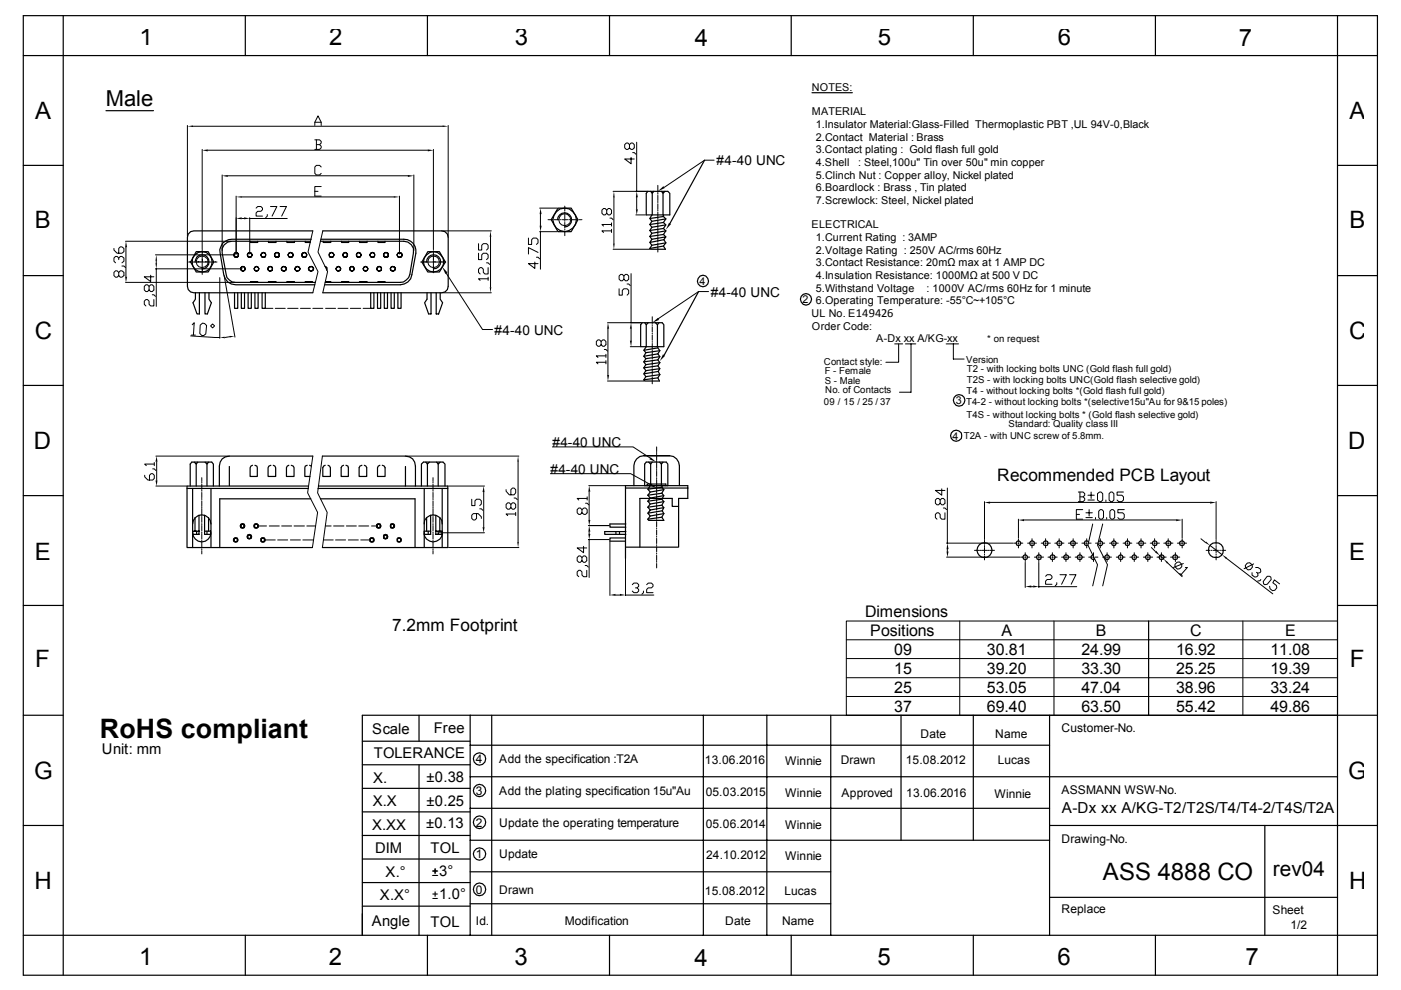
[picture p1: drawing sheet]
<svg xmlns="http://www.w3.org/2000/svg" width="297mm" height="210mm" viewBox="0 0 297 210" stroke-linecap="round" stroke-linejoin="round" font-family="sans-serif">
<g fill="none" stroke="#000" stroke-width=".25">
<path d="M4.9 3.3h287.1v203.5h-287.1zM4.9 11.8h287.1M13.4 3.3v203.5M52 3.3v8.5M90.6 3.3v8.5M129.2 3.3v8.5M167.8 3.3v8.5M172.2 19.7h8.5M206.4 3.3v8.5M245 3.3v8.5M283.6 3.3v203.5M4.9 35.1h8.5z"/>
<path d="M22.5 23.5h10M149.4 34l-7.4 13.4M283.6 35.1h8.4M4.9 58.4h8.5M41.3 55.6a1.49 1.49 0 0 1 1.5-1.6 1.49 1.49 0 0 1 1.5 1.5 1.49 1.49 0 0 1-1.4 1.5M41.6 53.4h2.5l1.2 2.2-1.2 2.1h-2.5l-1.2-2.1zM49.7 53.7l.4-.2 .3 .2 .2 .3-.2 .5h-.7l-.1-.5 .1-.3 .4-.2 .3 .2 .2 .3-.2 .5h-.7l-.1-.5zM52.6 53.7l.3-.2 .4 .2 .2 .3-.2 .5h-.7l-.2-.5 .2-.3 .3-.2 .4 .2 .2 .3-.2 .5h-.7l-.2-.5zM53.1 59.9v-.2h1.5v.2M53.1 51.2v.2h1.5v-.2M55.5 53.7l.3-.2 .4 .2v.8h-.7l-.2-.5 .2-.3 .3-.2 .4 .2 .1 .3-.1 .5h-.7l-.2-.5zM56.9 56.7l.4-.2 .4 .2v.6l-.4 .2-.4-.2-.1-.3 .1-.3 .4-.2 .4 .2 .1 .3-.1 .3-.4 .2-.4-.2-.1-.3z"/>
<path d="M56.9 59.9v-.2h1.6v.2M56.9 51.2v.2h1.6v-.2M58.4 53.7l.3-.2 .4 .2v.8h-.7l-.2-.5 .2-.3 .3-.2 .4 .2 .1 .3-.1 .5h-.7l-.2-.5zM59.8 56.7l.3-.2 .5 .2 .1 .3-.1 .3-.5 .2-.3-.2-.2-.3 .2-.3 .3-.2 .5 .2 .1 .3-.1 .3-.5 .2-.3-.2-.2-.3zM60.8 59.9v-.2h1.6v.2M60.8 51.2v.2h1.6v-.2M61.2 53.7l.4-.2 .4 .2 .2 .3-.2 .5h-.8l-.1-.5 .1-.3 .4-.2 .4 .2 .2 .3-.2 .5h-.8l-.1-.5zM62.7 56.7l.3-.2 .4 .2 .2 .3-.2 .3-.4 .2-.3-.2-.2-.3 .2-.3 .3-.2 .4 .2 .2 .3-.2 .3-.4 .2-.3-.2-.2-.3zM64.1 53.7l.4-.2 .4 .2 .2 .3-.2 .5h-.8l-.1-.5 .1-.3 .4-.2 .4 .2 .2 .3-.2 .5h-.8l-.1-.5zM64.7 59.9v-.2h1.5v.2M64.7 51.2v.2h1.1M65.6 56.7l.4-.2 .3 .2 .2 .3-.2 .3-.3 .2-.4-.2-.2-.3 .2-.3 .4-.2 .3 .2 .2 .3-.2 .3-.3 .2-.4-.2-.2-.3z"/>
<path d="M65.8 51.2h-16.7a2.06 2.06 0 0 0-2 2.4l.8 4.6a2.07 2.07 0 0 0 2.1 1.7h16.8M66 50.7h-16.9a2.41 2.41 0 0 0-2.4 3l.7 4.6a2.49 2.49 0 0 0 2.6 2.1h16.7M66.3 49h-25.2l-.7 .1-.5 .5-.2 .7v10.4l.2 .7 .5 .5 .7 .2h25.2M67.9 51.2h17.7a2.06 2.06 0 0 1 2.1 2.4l-.8 4.6a2.28 2.28 0 0 1-2 1.7h-16M68 50.7h17.6a2.52 2.52 0 0 1 2.6 3l-.9 4.6a2.48 2.48 0 0 1-2.4 2.1h-16M68.4 49h25.3l.6 .1 .6 .5 .1 .7v10.4l-.1 .7-.6 .5-.6 .2h-25.3M68.5 51.2v.2h1.6v-.2M68.9 56.5l.4 .2v.5M69 59.7h1.1v.2M69.9 53.7l.4-.2 .3 .2 .2 .3-.2 .5h-.7v-.8l.4-.2 .3 .2 .2 .3-.2 .5h-.7zM72.4 51.2v.2h1.5v-.2M72.4 59.9v-.2h1.5v.2"/>
<path d="M72.8 53.7l.4-.2 .3 .2 .2 .3-.2 .5h-.7l-.1-.5 .1-.3 .4-.2 .3 .2 .2 .3-.2 .5h-.7l-.1-.5zM75.7 53.7l.4-.2 .3 .2 .2 .3-.2 .5h-.7l-.1-.5 .1-.3 .4-.2 .3 .2 .2 .3-.2 .5h-.7l-.1-.5zM76.2 51.2v.2h1.6v-.2M76.2 59.9v-.2h1.6v.2M78.6 53.7l.3-.2 .5 .2v.8h-.8l-.2-.5 .2-.3 .3-.2 .5 .2v.3v.5h-.8l-.2-.5zM80 56.7l.4-.2 .4 .2v.6l-.4 .2-.4-.2-.1-.3 .1-.3 .4-.2 .4 .2 .1 .3-.1 .3-.4 .2-.4-.2-.1-.3zM80.1 51.2v.2h1.5v-.2M80.1 59.9v-.2h1.5v.2M81.5 53.7l.3-.2 .4 .2v.8h-.7l-.2-.5 .2-.3 .3-.2 .4 .2 .1 .3-.1 .5h-.7l-.2-.5zM82.9 56.7l.4-.2 .4 .2 .1 .3-.1 .3-.4 .2-.4-.2-.2-.3 .2-.3 .4-.2 .4 .2 .1 .3-.1 .3-.4 .2-.4-.2-.2-.3zM84.4 53.7l.3-.2 .4 .2 .2 .3-.2 .5h-.7l-.2-.5 .2-.3 .3-.2 .4 .2 .2 .3-.2 .5h-.7l-.2-.5zM90.5 55.6a1.49 1.49 0 0 1 1.4-1.6 1.49 1.49 0 0 1 1.5 1.5 1.49 1.49 0 0 1-1.5 1.5"/>
<path d="M90.7 53.4h2.5l1.2 2.2-1.2 2.1h-2.5l-1.3-2.1zM118.2 46.6a1.49 1.49 0 0 1 1.5-1.5 1.49 1.49 0 0 1 1.5 1.5 1.49 1.49 0 0 1-1.5 1.5M118.3 44.1h2.8l1.4 2.5-1.4 2.5h-2.8l-1.4-2.5zM137.4 40.6h4.2l.4 .4v4.6h-5v-4.6zM137.8 51.4l.4 .6-.4 .7M137.8 48.9l.4 .6-.4 .6M137.8 50.1l.4 .6 3-.5-.5 .6M137.8 47.6l.4 .6M138 40.6l.3 .4 .3-.4M138.1 50.8l.1-.1-.4 .7 2.9-.6M138.2 45.6l-.4 .7 .4 .6M138.2 48.2l-.4 .7"/>
<path d="M138.3 41v4.6M140.2 40.6l.4 .4 .4-.4M140.6 41v4.6M140.7 45.6v.3l.5 .5M140.7 47.2l.5 .5-.5 .7M140.7 52.2l-2.9 .5M140.7 48.4l.5 .6M140.7 45.9l-2.9 .4M140.7 48.4l-2.9 .5M140.7 49.7l-2.9 .4M140.7 47.2l-2.9 .4M140.7 50.8l.5 .7"/>
<path d="M141.2 51.5l-.5 .7 .4 .6h-3.1l-.2-.1M141.2 49l-.5 .7 .5 .5M141.2 46.4l-3 .5-.4 .7M141.2 51.5l-3 .5M141.2 46.4l-.5 .8M141.2 49l-3 .5M141.2 47.7l-3 .5M283.6 58.4h8.4M41.4 62.1v1.3l-.5 .8 .9 2.4h.5v-4.5M43.5 62.1v4.5h.5l.8-2.4-.5-.8v-1.3M49.7 62.1v3.3h.7v-3.3M51.2 62.1v3.3h.6v-3.3"/>
<path d="M52.6 62.1v3.3h.7v-3.3M54 62.1v3.3h.7v-3.3M55.6 62.1v3.3h.6v-3.3M78.6 62.1v3.3h.7v-3.3M80 62.1v3.3h.7v-3.3M81.5 62.1v3.3h.7v-3.3M82.9 62.1v3.3h.7v-3.3M84.4 62.1v3.3h.6v-3.3M90.5 62.1v1.3l-.5 .8 .9 2.4h.5v-4.5M92.5 62.1v4.5h.5l.8-2.4-.5-.8v-1.3M136.2 68.4h4.2l.3 .4v4.7h-4.9v-4.7zM136.5 79.3l.4 .6-.4 .6"/>
<path d="M136.5 76.7l.4 .6-.4 .7M136.5 78l.4 .6 3-.4-.3 .6M136.5 75.5l.4 .5M136.7 68.4l.3 .4 .4-.4M136.8 78.8l.1-.2-.4 .7 3.1-.5M136.9 76l-.4 .7M137 68.8v4.7l-.5 .8 .4 .5M139 68.4l.4 .4 .3-.4M139.4 68.8v4.7M139.5 73.5v.3l.4 .6M139.5 75l.4 .6-.4 .7M139.5 76.3l.4 .6"/>
<path d="M139.5 73.8l-3 .5M139.5 76.3l-3 .4M139.5 77.6l-3 .4M139.5 75l-3 .5M139.6 78.8l.3 .6M139.9 79.4l-.4 .7 .3 .7h-3.1l-.2-.3M139.9 76.9l-.4 .7 .4 .6M139.9 74.4l-3 .4-.4 .7M139.9 79.4l-3 .5M139.9 74.4l-.4 .6M139.9 76.9l-3 .4M139.9 75.6l-3 .4"/>
<path d="M148.1 61.8l-7.3 13.5M4.9 81.7h8.5M41.2 98l.4 .4 .3-.4M41.6 98.4v4.7M43.5 98l.4 .4 .3-.4M43.9 98.4v4.7M48.6 98.9v4.1M53.5 98.7l-.3 .1-.2 .4v1.8h1.6v-1.8l-.1-.4-.5-.1M57.4 98.7l-.4 .1-.2 .4v1.8h1.6v-1.8l-.1-.4-.4-.1M61.2 98.7l-.3 .1-.2 .4v1.8h1.6v-1.8l-.1-.4-.4-.1M65.1 98.7l-.4 .1-.1 .4v1.8h1.1M65.6 98.7l.4 .1"/>
<path d="M66.3 96.7h-17.7a2.03 2.03 0 0 0-2.1 2.1v4.3M68.4 96.7h17.6a2.03 2.03 0 0 1 2.1 2.1v4.3M68.9 98.7l-.3 .1-.2 .4v1.8h1.6v-1.8l-.1-.4-.4-.1M72.8 98.7l-.3 .1-.2 .4v1.8h1.6v-1.8l-.1-.4-.5-.1M76.7 98.7l-.4 .1-.2 .4v1.8h1.7v-1.8l-.2-.4-.4-.1M80.5 98.7l-.3 .1-.2 .4v1.8h1.6v-1.8l-.1-.4-.4-.1M86 98.9v4.2M90.3 98l.3 .4 .4-.4M90.6 98.4v4.7M92.6 98l.3 .4 .4-.4M92.9 98.4v4.7M136.5 96.6h5.4h-5.4a2.17 2.17 0 0 0-2.1 2.1v4.3"/>
<path d="M137.5 98l.5 .4 .3-.4M138 98.4v4.6M139.5 80.1l-3 .4M139.8 98l.4 .4 .4-.4M140.2 98.4v4.6M141.9 96.6a2.17 2.17 0 0 1 2.1 2.1v4.3M283.6 81.7h8.4M4.9 105.1h8.5M39.7 103.6h25.7M40.3 103.1v-4.7l.4-.4h4.2l.3 .4v4.7M40.8 113a1.95 1.95 0 0 0 2 1.9 1.95 1.95 0 0 0 1.9-1.9M40.8 111.1a1.95 1.95 0 0 1 2-2 1.95 1.95 0 0 1 1.9 2"/>
<path d="M40.8 112.6h1.4M40.8 103.6v12.5M41.3 109.7v2.9M41.7 112.6v.7M42.2 109.2v4.1h-1.4M43.4 109.2v4.1h1.2v-.7h-1.2M43.9 112.6v.7M44.2 109.7v2.9M44.7 103.6v12.5M49.6 114.1h.7v.7h-.7zM49.6 114.8v-.7h.7v.7M51.1 111.2h.7v.7h-.7z"/>
<path d="M51.1 111.9v-.7h.7v.7M52.5 113.5h.7v.6h-.7zM52.5 114.1v-.6h.7v.6M54 111.2h.6v.7h-.6zM54 111.9v-.7h.6v.7M55.4 114.1h.7v.7h-.7zM55.4 114.8v-.7h.7v.7M65.4 103.1h-25.7v13h26.5M65.9 105.8h-19.3v10.3M67.4 103.6h27.5M67.5 103.1h27.4v13h-26.5M67.9 105.8h20.1v10.3"/>
<path d="M78.5 114.1h.7v.7h-.7zM78.5 114.8v-.7h.7v.7M80 111.2h.6v.7h-.6zM80 111.9v-.7h.6v.7M81.4 113.5h.7v.6h-.7zM81.4 114.1v-.6h.7v.6M82.8 111.2h.7v.7h-.7zM82.8 111.9v-.7h.7v.7M84.3 114.1h.6v.7h-.6zM84.3 114.8v-.7h.6v.7M89.4 103.1v-4.7l.4-.4h4.1l.4 .4v4.7M89.9 113a1.91 1.91 0 0 0 1.9 1.9 1.91 1.91 0 0 0 2-1.9"/>
<path d="M89.9 111.1a1.91 1.91 0 0 1 1.9-2 1.91 1.91 0 0 1 2 2M89.9 112.6h1.4M89.9 103.6v12.5M90.5 109.7v2.9M90.8 112.6v.7M91.3 109.2v4.1h-1.4M92.4 112.6h1.4M92.4 109.2v4.1h1.4M92.9 112.6v.7M93.2 109.7v2.9M93.8 103.6v12.5M130.6 112.7v.6"/>
<path d="M131.3 112.7v.6M132.6 116h11.3v-10.3h1.9v-2.7h-13.2v15.4M132.6 114.1h-3.3v.6h3.3M132.6 103.5h13.2M132.7 112.7h-4.5v.6h4.5M132.7 111.1h-3.4v.7h3.4M136.7 103v-4.6l.3-.4h4.3l.3 .4v4.6M137.2 103v-.4h4v.4M137.4 107.5l.5 .6 2.8-.5-.3 .7M137.4 106.3l.5 .6-.5 .6M137.4 108.8l.5 .6-.5 .7M137.4 105l.5 .6"/>
<path d="M137.8 108.3l.1-.2-.5 .7 3-.5M137.9 103l-.5 .7 .5 .6M137.9 105.6l-.5 .7M140.3 104.6l.4 .5-.4 .7M140.3 103v.3l.4 .5M140.3 104.6l-2.9 .4M140.3 107.1l-2.9 .4M140.3 105.8l-2.9 .5M140.3 103.3l-2.9 .4M140.3 105.8l.4 .6M140.3 109.7l-2.9 .4M140.4 108.3l.3 .6"/>
<path d="M140.7 103.8l-2.8 .5-.5 .7M140.7 106.4l-.4 .7 .4 .5M140.7 108.9l-.4 .8 .4 .6h-3.2l-.1-.2M140.7 105.1l-2.8 .5M140.7 106.4l-2.8 .5M140.7 103.8l-.4 .8M140.7 108.9l-2.8 .5M143.9 107.4h-1.4v-1.7h-6.8v10.3M215.6 114.8l.3-.1 .4 .1 .1 .4-.1 .4h-.7l-.2-.4zM217 117.8l.4-.2 .3 .2 .2 .3-.2 .4h-.7l-.1-.4zM218.5 114.8l.3-.1 .4 .1v.8h-.7l-.2-.4zM219.9 117.8l.3-.2 .5 .2v.7h-.8l-.2-.4z"/>
<path d="M221.3 114.8l.4-.1 .4 .1v.8h-.8l-.1-.4zM222.8 117.8l.3-.2 .4 .2 .2 .3-.2 .4h-.7l-.2-.4zM224.2 114.8l.4-.1 .4 .1 .2 .4-.2 .4h-.8l-.1-.4zM225.7 117.8l.3-.2 .4 .2 .2 .3-.2 .4h-.7l-.2-.4zM227.1 114.8l.4-.1 .4 .1 .1 .4-.1 .4h-.8l-.2-.4zM228.5 117.8l.5-.2 .3 .2 .2 .3-.2 .4h-.8l-.1-.4zM230.7 114.8l-.3-.1h-.3l-.2 .4 .1 .4 .2 .2 .5-.1M231.7 117.6l-.4 .4v.4l.4 .2 .4-.1M232.9 114.8l.4-.1 .4 .2 .1 .4-.3 .4h-.4l-.3-.4M234.4 117.8l.3-.2 .4 .2 .1 .3-.1 .4h-.7l-.2-.4zM235.8 114.8l.4-.1 .3 .1 .2 .4-.2 .4h-.7l-.1-.4zM237.3 117.8l.3-.2 .3 .2 .2 .3-.2 .4h-.6l-.2-.4z"/>
<path d="M238.7 114.8l.3-.1 .4 .1 .2 .4-.2 .4h-.7l-.2-.4zM240.1 117.8l.4-.2 .3 .2 .2 .3-.2 .4h-.7l-.1-.4zM241.6 114.8l.3-.1 .4 .1v.8h-.7l-.2-.4zM243 117.8l.4-.2 .4 .2v.7h-.8l-.1-.4zM244.5 114.8l.3-.1 .4 .1v.8h-.7l-.2-.4zM245.9 117.8l.3-.2 .5 .2 .1 .3-.1 .4h-.8l-.2-.4zM247.3 114.8l.4-.1 .4 .1 .2 .4-.2 .4h-.8l-.1-.4zM248.8 117.8l.4-.2 .3 .2 .2 .3-.2 .4h-.7l-.2-.4zM250.2 114.8l.4-.1 .4 .1 .1 .4-.1 .4h-.8l-.2-.4zM283.6 105.1h8.4M4.9 128.4h8.5M283.6 128.4h8.4"/>
<path d="M4.9 151.7h8.5M76.8 157.2h22.9M88.8 151.7v5.5M99.7 158h122.8M99.7 151.7v46.6M104.3 151.7v46.6M149.1 151.7v46.6M162.6 151.7v46.6M176.1 151.7v46.6M191 151.7v26.5M206.4 151.7v26.5zM222.5 151.7v46.6"/>
<path d="M292 151.7h-215.2v46.6M4.9 175h8.5zM76.8 162.2h22.9M76.8 167.1h22.9M76.8 172.1h22.9M76.8 177.1h22.9M88.8 162.2v36.1M99.7 164.7h183.9M99.7 171.4h122.8M99.7 178.2h122.8M222.5 175h69.5M268.2 175v23.3"/>
<path d="M4.9 198.3h287.1M52 198.3v8.5M76.8 182.1h22.9M76.8 187.1h22.9M76.8 192.1h22.9M90.6 198.3v8.5M99.7 184.8h76.4M99.7 191.6h76.4M129.2 198.3v8.5M167.8 198.3v8.5M206.4 198.3v8.5M222.5 190.3h61.1"/>
<path d="M245 198.3v8.5"/>
<circle cx="42.8" cy="55.5" r="2.15"/>
<circle cx="51.5" cy="57" r=".5"/>
<circle cx="54.4" cy="57" r=".5"/>
<circle cx="71.8" cy="57" r=".5"/>
<circle cx="74.6" cy="57" r=".5"/>
<circle cx="77.5" cy="57" r=".5"/>
<circle cx="91.9" cy="55.5" r="2.15"/>
<circle cx="119.7" cy="46.6" r="2.49"/>
<circle cx="149" cy="59.6" r="1.2"/>
<circle cx="170.9" cy="63.5" r="1.2"/>
<circle cx="202.7" cy="92.4" r="1.18"/>
<circle cx="203.4" cy="84.9" r="1.23"/>
<circle cx="50" cy="114.5" r=".5"/>
<circle cx="51.4" cy="111.5" r=".5"/>
<circle cx="52.9" cy="113.8" r=".5"/>
<circle cx="54.3" cy="111.5" r=".5"/>
<circle cx="55.8" cy="114.5" r=".5"/>
<circle cx="78.9" cy="114.5" r=".5"/>
<circle cx="80.3" cy="111.5" r=".5"/>
<circle cx="81.7" cy="113.8" r=".5"/>
<circle cx="83.2" cy="111.5" r=".5"/>
<circle cx="84.6" cy="114.5" r=".5"/>
<circle cx="208.7" cy="116.6" r="1.6"/>
<circle cx="257.8" cy="116.6" r="1.6"/>
<circle cx="101.6" cy="174.3" r="1.33"/>
<circle cx="101.7" cy="167.6" r="1.31"/>
<circle cx="101.7" cy="160.9" r="1.31"/>
<circle cx="101.6" cy="188.6" r="1.33"/>
<circle cx="101.7" cy="181.1" r="1.31"/>
</g>
<g fill="none" stroke="#000" stroke-width=".21">
<path d="M39.7 26.6v23.5M40.9 26.8h52.9M42.9 31.7v21.2M44.1 31.8h46.6M47.1 37.1v16M48.3 37.3h38.2M66.7 29.6h1.1l.3 .4v.3l-.3 .4M66.7 26.6v-.7l.7-1.3 .7 1.3v.7M66.7 25.9h1.4M67.1 30.7h.7l.3 .3v.3l-.3 .4h-1.1M67.1 29.6v2.1M68.1 39.6h-1.4v2h1.4"/>
<path d="M68.1 35.4l-.3-.3h-.7l-.4 .3v1.4l.4 .3h.7l.3-.3M87.7 37.1v16M91.9 31.7v21.2M95 26.6v23.5M133.5 30.7l.3-.4h.3l.4 .4v.6l-.4 .4h-.3l-.3-.4v-.6l-.4-.4h-.3l-.4 .4v.6l.4 .4h.3l.4-.4M133.8 33.4v1.3l-1.4-1h2.1M134.1 32.4h.4l.3 .3M135 30.2v10.4M139.5 39.3v1.4M151.4 34h-2l-8.6 5.7M24.2 52.7v.3l.6 .7h1.1l.4-.3v-.7l-.4-.4h-.4l-.3 .4v1M25.2 57.8l.3-.4h.4l.4 .4v.6l-.4 .4h-.4l-.3-.4v-.6l-.4-.4h-.3l-.3 .4v.6l.3 .4h.3l.4-.4"/>
<path d="M25.2 55v-.3l-.4-.3h-.3l-.3 .3v.7l.3 .3M25.2 54.7l.3-.3h.4l.4 .3v.7l-.4 .3M25.9 56.4h.4l.3 .3M26.6 51.2h22.4M26.6 59.9h23.2M26.7 52.4v6.3M31.9 58.3v1.4l-1.3-1h2M33 54h16.9M33 57h18.3M33.1 55.3v.5M33.1 57v8M40 55.6h.2"/>
<path d="M40.3 55.5v.1M40.4 55.6h.2M40.7 55.6h1M41.8 55.5v.1M41.9 55.6h.1M42.1 55.5v.1M42.2 55.6h.2M42.4 55.5v.1M42.5 55.6h1M42.9 53.8v1M42.9 55.2v1.7M42.9 57.6v.6"/>
<path d="M42.9 53.1v.3M42.9 53.4v.3M42.9 54.9v.2M42.9 57v.2M42.9 57.3v.2M43.5 55.5v.1M43.6 55.6h.2M43.9 55.5v.1M44 55.6h.1M44.2 55.5v.1M44.3 55.6h1M45.4 55.6h.2"/>
<path d="M45.7 55.5v.1M45.7 55.6h.3M46.6 58.9v12.8M47.5 58.4l2.3 13.1M50.1 41.6v12.3M51.3 46.3h.5M51.3 41.8h32.2M52.9 46.2v7.7M52.9 46.3h8M54.3 44.1l.3-.3h.7l.4 .3v.4l-.4 .3h-.7l-.3 .3v.7h1.4M56.7 45.5v.3l-.4 .4M57.3 43.8h1.4l-1 2"/>
<path d="M59.4 43.8h1.3l-1 2M66.3 49l-1 4.4 2.1 4.2-1.1 4.5M66.7 40.6h.7M68.4 49l-1 4.4 2.1 4.2-1.1 4.5M84.7 41.6v12.3M89.2 55.6h.6M89.9 55.6h.1M90.1 55.5v.1M90.2 55.6h.2M90.5 55.5v.1M90.5 55.6h1.3M91.9 53.4v1.1"/>
<path d="M91.9 55.2v1.4M91.9 57.2v.6M91.9 53.2v.2M91.9 54.5v.3M91.9 54.9v.2M91.9 55.5v.1M91.9 56.7v.2M91.9 57v.2M92 55.6h.1M92.2 55.5v.1M92.3 55.6h.2M92.6 55.6h1"/>
<path d="M93.7 55.5v.1M93.8 55.6h.1M93.8 49h10.4M94 55.5v.1M94.1 55.6h.2M94.3 55.5v.1M94.4 55.6h.1M94.6 57.9l7.7 12h2.1M101.5 53.7v1.3h.6v-1l.4-.3h.7l.3 .3v.7l-.3 .3M101.5 51.7v1.3h.6v-1l.4-.3h.7l.3 .3v.7l-.3 .3M103.2 55.7h.3l.3 .4M103.5 59.1h-2l.3 .4"/>
<path d="M103.5 56.7v1.4h-.7l-.3-.3v-.7l-.4-.4h-.3l-.3 .4v.7l.3 .3M103.5 58.8v.7M104 50.2v10.7M112 50.5v1.3h.7v-1l.4-.3h.6l.4 .3v.7l-.4 .3M113.4 55.6v1.3l-1.4-1h2.1M113.7 54.5h.4l.3 .4M114.1 53.5l-2.1-1v1.4M114.4 44.1h3.7M114.4 49.1h3.7M114.6 45.4v2.5M114.6 49.1v8M116.2 46.6h.6"/>
<path d="M117 46.6h.2M117.5 46.6h1.1M118.8 46.6h.2M119.2 46.6h1.1M119.7 43.7v1M119.7 45v.1M119.7 45.4v1.1M119.7 46.8v.1M119.7 47.2v1.1M119.7 48.5v.2M119.7 49v1M120.6 46.6h.2"/>
<path d="M121 46.6h1.1M122.4 46.6h.1M122.8 46.6h.6M128.6 44.5l.4-.3h.3l.4 .3v.7l-.4 .4h-.3l-.4-.4v-.7l-.3-.3h-.3l-.4 .3v.7l.4 .4h.3l.3-.4M129.3 46.2h.4l.3 .4M129.7 49h-2.1l.4 .3M129.7 47.6h-2.1l.4 .3M129.7 47.3v.6M129.7 48.6v.7M130 40.6h7.3M130 52.8h7.8M130.2 41.8v9.9"/>
<path d="M132.3 58.5l.3-.3h.4l.3 .3v.7l-.3 .3h-.4l-.3-.3v-.7l-.4-.3h-.3l-.3 .3v.7l.3 .3h.3l.4-.3M133.8 58v10.4M134.8 45.6h2M135 41.8v2.6M139.5 40.9v.3M139.5 41.4v1.1M139.5 42.7v.2M139.5 43.2v1.1M139.5 44.5v.2M139.5 45v1.1M139.5 46.2v.3M139.5 46.8v1.1"/>
<path d="M139.5 48v.3M139.5 48.4v1.2M139.5 49.8v.3M139.5 50.2v1.1M139.5 51.6v.2M139.5 52v1.4M31.6 60.7l.3-.3h.4l.3 .3v.8l-.3 .3h-.4l-.3-.3v-.8l-.3-.3h-.4l-.3 .3v.8l.3 .3h.4l.3-.3M32.3 62.5h.3l.4 .3M32.6 63.5v1.4h-.7l-.3-.4v-.6l-.3-.4h-.4l-.3 .4v.6l.3 .4M40.4 71.2l6.2 .4M40.6 71h.8M40.8 68.8l.4-.4-.2 2.6"/>
<path d="M42.4 68.9l.6-.4 .4 .1 .4 .4-.2 1.8-.4 .3h-.4l-.4-.4zM44.6 69.1l.5-.4 .4 .4-.4 .4zM48.7 71.4l-1 .2M56.2 65.4h1.7M58.4 65.4h2.1M61 65.4h2.2M63.7 65.4h2.1M66.3 65.4h2.1M69 65.4h2.1M71.7 65.4h2.1M74.3 65.4h2.2M77 65.4h1.6"/>
<path d="M93.8 62.1h10.4M127.5 72.4l.3-.3h.3l.4 .3v.7l-.4 .3h-.3l-.3-.3v-.7l-.4-.3h-.3l-.4 .3v.7l.4 .3h.3l.4-.3M128.1 74.1h.4l.3 .3M128.5 76.8h-2.1l.4 .3M128.5 75.5h-2.1l.4 .3M128.5 75.1v.7M128.5 76.5v.6M128.8 68.4h7.2M128.9 69.7v9.8M131.3 61.2v1.4h.6v-1l.4-.4h.7l.3 .4v.6l-.3 .4M133 60.2h.3l.3 .4M133.6 73.5h2.1"/>
<path d="M133.8 69.7v2.5M138.3 67.2v1.4M138.3 68.8v.2M138.3 69.3v1.1M138.3 70.6v.2M138.3 71v1.2M138.3 72.4v.2M138.3 72.8v1.1M138.3 74.2v.2M138.3 74.6v1.1M138.3 76v.1M138.3 76.4v1.1"/>
<path d="M138.3 77.7v.2M138.3 78.2v1.1M138.3 79.4v.3M138.3 79.9v1.5M150.2 61.8h-2.1l-8.5 5.8M189.7 72.9h1.7M190.5 72.9v3.9h-2.7M192 72.9h2.2M193.2 72.9v10.3h-2.5M200.6 72.9h2.6M202.1 72.9v3.2h2.3M32.4 99.4h.3l.3 .4"/>
<path d="M32.7 98.4h-2l.3 .3M32.7 98.1v.6M33 96.7h15.5M33.2 97.9v4M66.3 96.7l-1.1 7.8 2.1 4.1-1.1 7.5M68.4 96.7l-1.1 7.8 2.1 4.1-1 7.5M86.1 96.7h23.9M109.8 97.9v17M117.1 94.8h17.1l3.7 2.3M128.8 80.8h7.7M139.2 94.8v1M139.2 95.9v.3"/>
<path d="M139.2 96.4v1.2M139.2 97.7v.3M139.2 98.1v1.2M139.2 99.5v.3M139.2 99.9v1.1M30.7 100.8v.3l.7 .7h1l.3-.4v-.6l-.3-.4h-.4l-.3 .4v1M33 103.1h6.5M42.8 101.3v.7M42.8 102.1v.3M42.8 102.6v1.1M42.8 103.9v.3M42.8 104.4v1.1"/>
<path d="M42.8 105.7v.2M42.8 106.2v1.1M42.8 107.5v.2M42.8 107.9v1.2M42.8 109.2v.3M42.8 109.7v1.1M42.8 111v.3M42.8 111.4v1.1M42.8 112.8v.2M42.8 113.2v1.1M42.8 114.6v.2M42.8 115v1.1"/>
<path d="M42.8 116.3v.3M42.8 116.8v.6M54.6 111.5h1.9M56.1 114.5h2.3M57.1 111.5h2.1M58.9 114.5h2.1M59.7 111.5h2.1M61.6 114.5h2.1M62.3 111.5h2.2M64.2 114.5h2.3M65.1 111.5h1.8M68.6 114.5h2"/>
<path d="M69 111.5h1.2M70.7 111.5h2.2M71.1 114.5h2.2M73.4 111.5h2.2M73.9 114.5h2.1M76.1 111.5h2.1M76.5 114.5h2M78.8 111.5h1.2M91.8 101.3v.7M91.8 102.1v.3M91.8 102.6v1.1M91.8 103.9v.3"/>
<path d="M91.8 104.4v1.1M91.8 105.7v.2M91.8 106.2v1.1M91.8 107.5v.2M91.8 107.9v1.2M91.8 109.2v.3M91.8 109.7v1.1M91.8 111v.3M91.8 111.4v1.1M91.8 112.8v.2M91.8 113.2v1.1M91.8 114.6v.2"/>
<path d="M91.8 115v1.1M91.8 116.3v.3M91.8 116.8v.6M93.1 113h9.6M95.1 116.1h14.9M95.1 103.1h7.6M100 105.8v1.4h.7v-1l.3-.4h.7l.4 .4v.7l-.4 .3M101 108.9v1l-.3 .4h-.3l-.4-.4v-.7l.4-.3h1l.7 .7v.3M101.7 107.9h.4l.3 .3M102.6 104.3v7.5M107.3 103.8v.4l.7 .7h1l.3-.4v-.7l-.3-.3h-.3l-.4 .3v1.1M108.3 106.9l.4-.3h.3l.3 .3v.7l-.3 .4h-.3l-.4-.4v-.7l-.3-.3h-.4l-.3 .3v.7l.3 .4h.4l.3-.4"/>
<path d="M109 105.6h.3l.4 .3M109.3 109h-2l.3 .3M109.3 108.6v.7M116.7 100.4h17l4.2 2.3M123.4 118.2l.3-.3h.4l.3 .3v.7l-.3 .3h-.4l-.3-.3v-.7l-.4-.3h-.3l-.3 .3v.7l.3 .3h.3l.4-.3M123.4 108l.4-.3h.3l.4 .3v.7l-.4 .4h-.3l-.4-.4v-.7l-.4-.3h-.3l-.3 .3v.7l.3 .4h.3l.4-.4M123.7 115.8v1.4l-1.3-1h2M124.1 119.9h.3l.3 .3M124.1 106.7h.4l.3 .3M124.5 105.7h-2.1l.3 .3M124.5 105.3v.7M124.7 111.4h4.4"/>
<path d="M124.7 114.4h4.4M124.8 103h7.7M124.9 104.2v6.1M124.9 112.7v.5M124.9 114.4v8M129.3 114.9v11.4M132.6 114.9v11.4M139.2 101.3v.2M139.2 101.7v1.1M139.2 103.1v.2M139.2 103.5v1.1M139.2 104.8v.3"/>
<path d="M139.2 105.3v1.1M139.2 106.6v.3M139.2 107v1.1M139.2 108.4v.2M139.2 108.8v1.1M139.2 110.2v.1M139.2 110.6v1.1M139.2 111.9v.2M139.2 112.4v1.1M139.2 113.7v.2M139.2 114.1v1.1M139.2 115.5v.2"/>
<path d="M139.2 115.9v1.1M139.2 117.3v.1M139.2 117.7v1.1M139.2 119v.2M139.2 119.5v.9M199.3 106l.4-.3h.3l.3 .3v.7l-.3 .3h-.3l-.4-.3v-.7l-.3-.3h-.3l-.4 .3v.7l.4 .3h.3l.3-.3M199.7 103.6v1.4l-1.4-1h2M200 107.7h.3l.4 .3M200.3 108.7v1.4h-.6l-.4-.4v-.6l-.3-.4h-.3l-.4 .4v.6l.4 .4M200.7 115.2h14.1M200.7 118.1h15.6M200.9 103.5v11.7"/>
<path d="M200.9 116.4v.5M206.6 116.7h.9M207.7 116.7h.3M208.1 116.7h1.2M208.7 106.4v8M208.7 114.6v.8M208.7 115.7v.2M208.7 116.1v1.1M208.7 117.4v.2M208.7 117.9v.8M209.5 116.7h.2M209.9 116.7h.9"/>
<path d="M209.9 106.5h46.7M215 115.2h.6M215.8 115.2h.2M215.9 110.1v4M215.9 114.2v.6M215.9 115.1v.1M215.9 115.5v.7M216.3 115.2h.6M216.4 118.1h.6M217.1 110.3h32.3M217.3 118.1h.2M217.4 117.2v.6"/>
<path d="M217.4 118v.2M217.4 118.5v.6M217.4 119.2v5.4M217.7 118.1h.6M217.9 115.2h.6M218.7 115.2h.2M218.8 114.2v.6M218.8 115.1v.1M218.8 115.5v.7M219.1 115.2h.6M219.3 118.1h.6M220.2 118.1h.2"/>
<path d="M220.2 117.2v.6M220.2 118v.2M220.2 118.5v.6M220.2 119.2v5.4M220.6 118.1h.7M220.8 115.2h.5M221.6 115.2h.3M221.7 114.2v.6M221.7 115.1v.1M221.7 115.5v.7M222 115.2h.7M222.2 118.1h.6"/>
<path d="M223 118.1h.3M223.1 117.2v.6M223.1 118v.2M223.1 118.5v.6M223.5 118.1h.6M223.6 115.2h.6M224.5 115.2h.2M224.6 114.2v.6M224.6 115.1v.1M224.6 115.5v.7M224.9 115.2h.7M225.1 118.1h.6"/>
<path d="M225.9 118.1h.3M226 117.2v.6M226 118v.2M226 118.5v.6M226.3 118.1h.7M226.5 115.2h.7M227.4 115.2h.2M227.5 114.2v.6M227.5 115.1v.1M227.5 115.5v.7M227.8 115.2h.7M228 118.1h.6"/>
<path d="M228.2 109.1h.7M228.6 104.3h1l.4 .4v.3l-.4 .3M228.8 118.1h.3M229 105.3h.6l.4 .4v.3l-.4 .4h-1M229 104.3v2.1M229 117.2v.6M229 118v.2M229 118.5v.6M229.3 118.1h.6M229.4 115.2h.7M229.6 108h-1.4v2.1h1.4M230.2 115.2h.3"/>
<path d="M230.2 109.7h1.4M230.2 108.7h1.4M230.4 114.2v.6M230.4 115.1v.1M230.4 115.5v.7M230.7 106h1.3M230.7 105h1.3M230.7 115.2h.6M230.8 118.1h.7M230.9 108v1.4M231.3 104.3v1.4M231.7 111.1l-1 4.5 2 4.1-1 4.5"/>
<path d="M231.7 118.1h.2M231.8 117.2v.6M231.8 118v.2M231.8 118.5v.6M232.2 118.1h.6M232.3 115.2h.6M232.3 109.7v.4M232.7 104.7l.4-.4h.4l.3 .4v1.3l-.3 .4h-.4l-.4-.4zM233.1 115.2h.3M233.3 108h.3l.4 .4v1.3l-.4 .4h-.3l-.4-.4v-1.3zM233.3 114.2v.6M233.3 115.1v.1"/>
<path d="M233.3 115.5v.7M233.6 115.2h.6M233.8 111.1l-1.1 4.5 2.1 4.1-1 4.5M233.8 118.1h.6M234.5 106v.4M234.6 118.1h.2M234.6 109.7v.4M234.7 117.2v.6M234.7 118v.2M234.7 118.5v.6M235.1 118.1h.6M235.1 104.7l.4-.4h.3l.4 .4v1.3l-.4 .4h-.3l-.4-.4z"/>
<path d="M235.2 115.2h.6M235.3 108.4l.4-.4h.3l.3 .4v1.3l-.3 .4h-.3l-.4-.4zM236.1 115.2h.1M236.2 114.2v.6M236.2 115.1v.1M236.2 115.5v.7M236.5 115.2h.6M236.7 118.1h.6M237.5 118.1h.2M237.6 117.2v.6M237.6 118v.2M237.6 118.5v.6"/>
<path d="M237.9 118.1h.6M238.1 115.2h.6M238.2 104.3h-1.4v.7h1.1l.3 .3v.7l-.3 .4h-.7l-.4-.4M238.4 108h-1.4v.7h1l.4 .4v.6l-.4 .4h-.7l-.3-.4M239 115.2h.1M239 114.2v.6M239 115.1v.1M239 115.5v.7M239.4 115.2h.6M239.6 118.1h.5M240.4 118.1h.2M240.5 117.2v.6"/>
<path d="M240.5 118v.2M240.5 118.5v.6M240.8 118.1h.6M241 115.2h.6M241.8 115.2h.2M241.9 114.2v.6M241.9 115.1v.1M241.9 115.5v.7M242.3 115.2h.6M242.4 118.1h.6M243.3 118.1h.2M243.4 117.2v.6"/>
<path d="M243.4 118v.2M243.4 118.5v.6M243.7 118.1h.7M243.9 115.2h.6M244.1 116.1l.9 .8M244.7 115.2h.3M244.8 114.2v.6M244.8 115.1v.1M244.8 115.5v.7M245.1 115.2h.7M245.3 118.1h.6M245.9 117.8l.8 .7"/>
<path d="M246.2 118.1h.2M246.2 117.2v.6M246.2 118v.2M246.2 118.5v.6M246.6 118.1h.7M246.7 115.2h.7M247.5 119.3l3.1 3M247.6 115.2h.2M247.7 114.2v.6M247.7 115.1v.1M247.7 115.5v.7M248 115.2h.7"/>
<path d="M248.2 118.1h.7M249 118.1h.3M249.2 117.2v.6M249.2 118v.2M249.2 118.5v.6M249.5 118.1h.6M249.5 119.2l.5-.1 .6 .5v.6l-.5 .4-.5 .1-.5-.5v-.6zM249.6 115.2h.7M250.5 115.2h.2M250.6 110.1v4M250.6 114.2v.6M250.6 115.1v.1"/>
<path d="M250.6 115.5v.7M250.9 119.5l-2.1 .8M251 115.2h.6M254.6 114.2l1 .8M255.7 116.7h.9M256.6 115.7l2.5 1.9M256.8 116.7h.2M257.2 116.7h1.1M257.8 106.4v8M257.8 114.6v.8M257.8 115.7v.2M257.8 116.1v1.1"/>
<path d="M257.8 117.4v.2M257.8 117.9v.8M258.6 116.7h.2M259 116.7h.9M260 118.4l9.9 7.5M264.4 119.4l.6-.1 .5 .4v.5l-.4 .5-.5 .1-.5-.4-.1-.5zM265.8 119.6l-2 1M124.4 120.9v1.4h-.7l-.3-.4v-.6l-.4-.4h-.3l-.3 .4v.6l.3 .4M130.5 126.2h.9M132.6 126.2h6M134.1 124l.3-.4h.7l.3 .4v.3l-.3 .3h-.4M135.1 124.6l.3 .4v.3l-.3 .4h-.7l-.3-.4"/>
<path d="M136.4 125.3v.4l-.3 .3M137.1 124l.3-.4h.7l.4 .4v.3l-.4 .3h-.7l-.3 .4v.7h1.4M179.4 131.7h104.2v20h-104.2zM179.4 135.7h104.2M179.4 139.6h104.2M203.5 131.7v20M218.6 124.4h.5M220.2 124.4h8.1M221.7 122.2l.3-.4h.7l.3 .4v.3l-.3 .4h-.7l-.3 .3v.7h1.3M223.5 131.7v20M224.1 123.5v.4l-.4 .3M224.7 121.8h1.4l-1 2.1"/>
<path d="M226.8 121.8h1.3l-1 2.1M243.5 131.7v20M250.1 121.6l.5 .4M251.3 120.3h.4l-1.3 1.5M263.5 131.7v20M265.5 121.4v.5l.6 .5 .4-.1 .2-.3-.1-.5M266.2 120.3h.5l.5 .4 .1 .5-.1 .2-.6 .1-.2-.2M267.3 122.9l-.1 .2-.6 .1M268.7 122.2h.5l.2 .2 .1 .5-.8 1-.5 .1-.3-.2-.1-.5zM271.3 123.8l-1.1-.8-.3 .5 .7 .6 .1 .5-.4 .6h-.5l-.5-.4-.1-.5M179.4 147.7h104.2M179.4 143.7h104.2"/>
<circle cx="42.9" cy="55.5" r="1.26"/>
<circle cx="91.9" cy="55.5" r="1.23"/>
<circle cx="119.7" cy="46.6" r="1.28"/>
</g>
<g fill="#000">
<path d="M39.7 26.8l1.2-.2v.3zM42.9 31.8l1.2-.1v.4zM47.1 37.3l1.2-.2v.4zM86.5 37.1l1.2 .2-1.2 .2zM90.7 31.7l1.2 .1-1.2 .3zM93.8 26.6l1.2 .2-1.2 .1zM139.5 40.6l1.2-1.1 .2 .4zM26.7 51.2l.3 1.2h-.5zM26.5 58.7h.5l-.3 1.2zM33.1 54l.2 1.3h-.3zM33 55.8h.3l-.2 1.2zM50.1 46.3l1.2-.2v.4z"/>
<path d="M50.1 41.8l1.2-.2v.3zM51.8 46.1l1.1 .2-1.1 .2zM83.5 41.6l1.2 .2-1.2 .1zM93.8 56.6l1.1 1.2-.5 .3zM104 49l.2 1.2h-.4zM114.6 44.1l.2 1.3h-.4zM114.4 47.9h.4l-.2 1.2zM130.2 40.6l.1 1.2h-.3zM130 51.7h.3l-.1 1.1zM134.8 44.4h.4l-.2 1.2zM135 40.6l.2 1.2h-.4zM141.8 47.3l.5 .2-1.1 1.2z"/>
<path d="M46.6 71.6l1-.2 .1 .3zM48.7 71.2l1 .1-1 .3zM103.8 60.9h.4l-.2 1.2zM128.9 68.4l.2 1.3h-.4zM128.7 79.5h.4l-.2 1.3zM133.5 72.2h.5l-.2 1.3zM133.8 68.4l.2 1.3h-.5zM138.3 68.4l1.2-1 .2 .4zM140.6 75.1l.4 .4-1.1 1.1zM33.2 96.7l.2 1.2h-.4zM109.8 96.7l.2 1.2h-.3zM138 97l1.1 1-1.4-.6z"/>
<path d="M33 101.9h.4l-.2 1.2zM102.6 103.1l.1 1.2h-.4zM102.3 111.8h.4l-.1 1.2zM109.7 114.9h.3l-.2 1.2zM124.9 111.4l.3 1.3h-.5zM124.7 113.2h.5l-.3 1.2zM124.9 103l.3 1.2h-.5zM124.7 110.3h.5l-.3 1.1zM137.6 103l.1 .5zM138 102.5l1.2 1-1.5-.5zM140.4 103l.2 .5h-.2zM140.4 103h.2v.5z"/>
<path d="M200.7 116.9h.4l-.2 1.2zM200.9 115.2l.2 1.2h-.4zM208.7 106.5l1.2-.1v.4zM215.9 110.3l1.2-.2v.4zM245.1 116.8l.8 1-1-.7zM246.7 118.5l1 .7-.3 .3zM249.4 110.1l1.2 .2-1.2 .2zM255.7 114.8l.9 .9-1.1-.6zM256.6 106.4l1.2 .1-1.2 .3zM259.1 117.6l1 .6-.1 .3zM129.3 126.2l1.2-.3v.4zM131.4 125.9l1.2 .3-1.2 .1z"/>
<path d="M217.4 124.4l1.2-.3v.5zM219.1 124.1l1.1 .3-1.1 .2z"/>
</g>
<text font-size="5.7" x="21.2" y="156.5">RoHS compliant</text>
<g font-size="5.1">
<text x="29.6" y="9.5">1</text>
<text x="69.8" y="9.5">2</text>
<text x="109.2" y="9.5">3</text>
<text x="147.3" y="9.7">4</text>
<text x="186.1" y="9.5">5</text>
<text x="224.3" y="9.5">6</text>
<text x="262.7" y="9.7">7</text>
<text x="7.5" y="25.2">A</text>
<text x="286.1" y="25.3">A</text>
<text x="7.4" y="48.3">B</text>
<text x="286.1" y="48.3">B</text>
<text x="7.4" y="71.8">C</text>
<text x="286" y="71.9">C</text>
<text x="7.1" y="95.2">D</text>
<text x="285.9" y="95.3">D</text>
<text x="7.4" y="118.8">E</text>
<text x="286" y="118.8">E</text>
<text x="7.5" y="141.4">F</text>
<text x="286.2" y="141.4">F</text>
<text x="7.2" y="165.1">G</text>
<text x="285.9" y="165.2">G</text>
<text x="7.3" y="188.4">H</text>
<text x="233.8" y="186.5">ASS 4888 CO</text>
<text x="286" y="188.5">H</text>
<text x="29.5" y="204.7">1</text>
<text x="69.7" y="204.7">2</text>
<text x="109.1" y="204.7">3</text>
<text x="147.3" y="204.8">4</text>
<text x="186" y="204.7">5</text>
<text x="224.2" y="204.7">6</text>
<text x="264.1" y="204.7">7</text>
</g>
<text font-size="4.7" x="22.5" y="22.5">Male</text>
<text font-size="4.4" x="269.9" y="185.7">rev04</text>
<g font-size="3.6">
<text x="211.4" y="102">Recommended PCB Layout</text>
<text x="83.2" y="133.7">7.2mm Footprint</text>
<text x="91.5" y="185.7">±</text>
<text x="91.5" y="190.6">±</text>
</g>
<g font-size="3.4">
<text x="183.4" y="130.8">Dimensions</text>
<text x="184.5" y="134.8">Positions</text>
<text x="212.4" y="134.9">A</text>
<text x="232.4" y="134.9">B</text>
<text x="252.3" y="134.9">C</text>
<text x="272.5" y="134.9">E</text>
<text x="189.6" y="138.9">09</text>
<text x="189.6" y="142.8">15</text>
<text x="209.2" y="142.8">39.20</text>
<text x="209.2" y="138.9">30.81</text>
<text x="229.3" y="142.8">33.30</text>
<text x="229.3" y="138.9">24.99</text>
<text x="249.4" y="142.8">25.25</text>
<text x="249.4" y="138.9">16.92</text>
<text x="269.4" y="138.9">11.08</text>
<text x="269.4" y="142.8">19.39</text>
<text x="189.6" y="146.8">25</text>
<text x="209.2" y="146.8">53.05</text>
<text x="229.3" y="146.8">47.04</text>
<text x="249.4" y="146.8">38.96</text>
<text x="269.4" y="146.8">33.24</text>
<text x="189.6" y="150.9">37</text>
<text x="209.2" y="150.9">69.40</text>
<text x="229.3" y="150.9">63.50</text>
<text x="249.4" y="150.9">55.42</text>
<text x="269.4" y="150.9">49.86</text>
</g>
<text font-size="3.2" x="225.2" y="172.5">A-Dx xx A/KG-T2/T2S/T4/T4-2/T4S/T2A</text>
<g font-size="3.1">
<text x="78.9" y="155.5">Scale</text>
<text x="92" y="155.4">Free</text>
<text x="21.6" y="159.9">Unit: mm</text>
<text x="79.3" y="160.8">TOLERANCE</text>
<text x="79.1" y="166">X.</text>
<text x="90.5" y="165.8">±0.38</text>
<text x="79" y="170.9">X.X</text>
<text x="90.5" y="170.8">±0.25</text>
<text x="78.9" y="176">X.XX</text>
<text x="90.4" y="175.6">±0.13</text>
<text x="79.5" y="180.9">DIM</text>
<text x="81.7" y="185.9">X.°</text>
<text x="91.3" y="180.9">TOL</text>
<text x="93.1" y="185.7">3°</text>
<text x="80.5" y="190.8">X.X°</text>
<text x="93.1" y="190.6">1.0°</text>
<text x="78.9" y="196.4">Angle</text>
<text x="91.3" y="196.4">TOL</text>
</g>
<g font-size="2.9">
<text x="151.9" y="35.1">#4-40 UNC</text>
<text x="150.7" y="62.9">#4-40 UNC</text>
<text x="104.8" y="71">#4-40 UNC</text>
<text x="117.1" y="94.8">#4-40 UNC</text>
<text x="116.7" y="100.4">#4-40 UNC</text>
</g>
<text font-size="2.6" x="181.5" y="67.2">149426</text>
<g font-size="2.5">
<text x="225.1" y="155.3">Customer-No.</text>
<text x="100.9" y="161.8">4</text>
<text x="105.9" y="161.8">Add the specification :T2A</text>
<text x="195.2" y="156.6">Date</text>
<text x="211" y="156.5">Name</text>
<text x="149.5" y="162.1">13.06.2016</text>
<text x="166.5" y="162.2">Winnie</text>
<text x="178.3" y="162.1">Drawn</text>
<text x="192.1" y="162.1">15.08.2012</text>
<text x="211.5" y="162.1">Lucas</text>
<text x="100.9" y="168.6">3</text>
<text x="105.9" y="168.6">Add the plating specification 15u&quot;Au</text>
<text x="149.6" y="168.8">05.03.2015</text>
<text x="166.5" y="168.9">Winnie</text>
<text x="178.4" y="169">Approved</text>
<text x="192.1" y="169">13.06.2016</text>
<text x="210.8" y="169.1">Winnie</text>
<text x="225.1" y="168.3">ASSMANN WSW-No.</text>
<text x="100.9" y="175.3">2</text>
<text x="105.9" y="175.3">Update the operating temperature</text>
<text x="149.6" y="175.5">05.06.2014</text>
<text x="166.5" y="175.7">Winnie</text>
<text x="225.1" y="178.7">Drawing-No.</text>
<text x="100.9" y="182">1</text>
<text x="105.9" y="182">Update</text>
<text x="149.7" y="182.2">24.10.2012</text>
<text x="166.5" y="182.4">Winnie</text>
<text x="100.9" y="189.5">0</text>
<text x="105.9" y="189.5">Drawn</text>
<text x="149.5" y="189.8">15.08.2012</text>
<text x="166.3" y="189.8">Lucas</text>
<text x="100.9" y="196">Id.</text>
<text x="119.7" y="196">Modification</text>
<text x="153.8" y="196">Date</text>
<text x="165.8" y="196">Name</text>
<text x="225.1" y="193.6">Replace</text>
<text x="269.8" y="193.8">Sheet</text>
<text x="273.6" y="196.9">1/2</text>
</g>
<g font-size="2.3">
<text x="172.2" y="19.2">NOTES:</text>
<text x="172.2" y="24.5">MATERIAL</text>
<text x="173" y="27.2">1.Insulator Material:Glass-Filled Thermoplastic PBT ,UL 94V-0,Black</text>
<text x="173" y="29.8">2.Contact Material : Brass</text>
<text x="173" y="32.5">3.Contact plating : Gold flash full gold</text>
<text x="173" y="35.2">4.Shell</text>
<text x="182" y="35.2">: Steel,100u&quot; Tin over 50u&quot; min copper</text>
<text x="173" y="37.9">5.Clinch Nut : Copper alloy, Nickel plated</text>
<text x="173" y="40.5">6.Boardlock : Brass , Tin plated</text>
<text x="173" y="43.2">7.Screwlock: Steel, Nickel plated</text>
<text x="172.1" y="48.4">ELECTRICAL</text>
<text x="173" y="51.2">1.Current Rating : 3AMP</text>
<text x="173" y="53.8">2.Voltage Rating : 250V AC/rms 60Hz</text>
<text x="173" y="56.5">3.Contact Resistance: 20mΩ max at 1 AMP DC</text>
<text x="173" y="59.2">4.Insulation Resistance: 1000MΩ at 500 V DC</text>
<text x="148.3" y="60.5">4</text>
<text x="170.1" y="64.3">2</text>
<text x="173" y="61.8">5.Withstand Voltage</text>
<text x="173" y="64.5">6.Operating Temperature: -55°C~+105°C</text>
<text x="196.5" y="61.8">: 1000V AC/rms 60Hz for 1 minute</text>
<text x="172.1" y="67.2">UL No. E</text>
<text x="172.2" y="69.9">Order Code:</text>
<text x="185.8" y="72.5">A-Dx xx A/KG-xx</text>
<text x="202.6" y="85.7">3</text>
<text x="202" y="93.2">4</text>
</g>
<g font-size="2">
<text x="174.7" y="77.3">Contact style:</text>
<text x="204.8" y="77">Version</text>
<text x="209.3" y="72.5">* on request</text>
<text x="174.9" y="79.3">F - Female</text>
<text x="174.9" y="81.4">S - Male</text>
<text x="174.9" y="83.4">No. of Contacts</text>
<text x="204.9" y="83.5">T4 - without locking bolts *(Gold flash full gold)</text>
<text x="205" y="78.9">T2 - with locking bolts UNC (Gold flash full gold)</text>
<text x="205" y="81.2">T2S - with locking bolts UNC(Gold flash selective gold)</text>
<text x="174.7" y="85.8">09 / 15 / 25 / 37</text>
<text x="204.8" y="85.8">T4-2 - without locking bolts *(selective15u&quot;Au for 9&amp;15 poles)</text>
<text x="204.9" y="88.7">T4S - without locking bolts * (Gold flash selective gold)</text>
<text x="204.3" y="93.1">T2A - with UNC screw of 5.8mm.</text>
<text x="213.8" y="90.6">Standard: Quality class III</text>
</g>
</svg>
